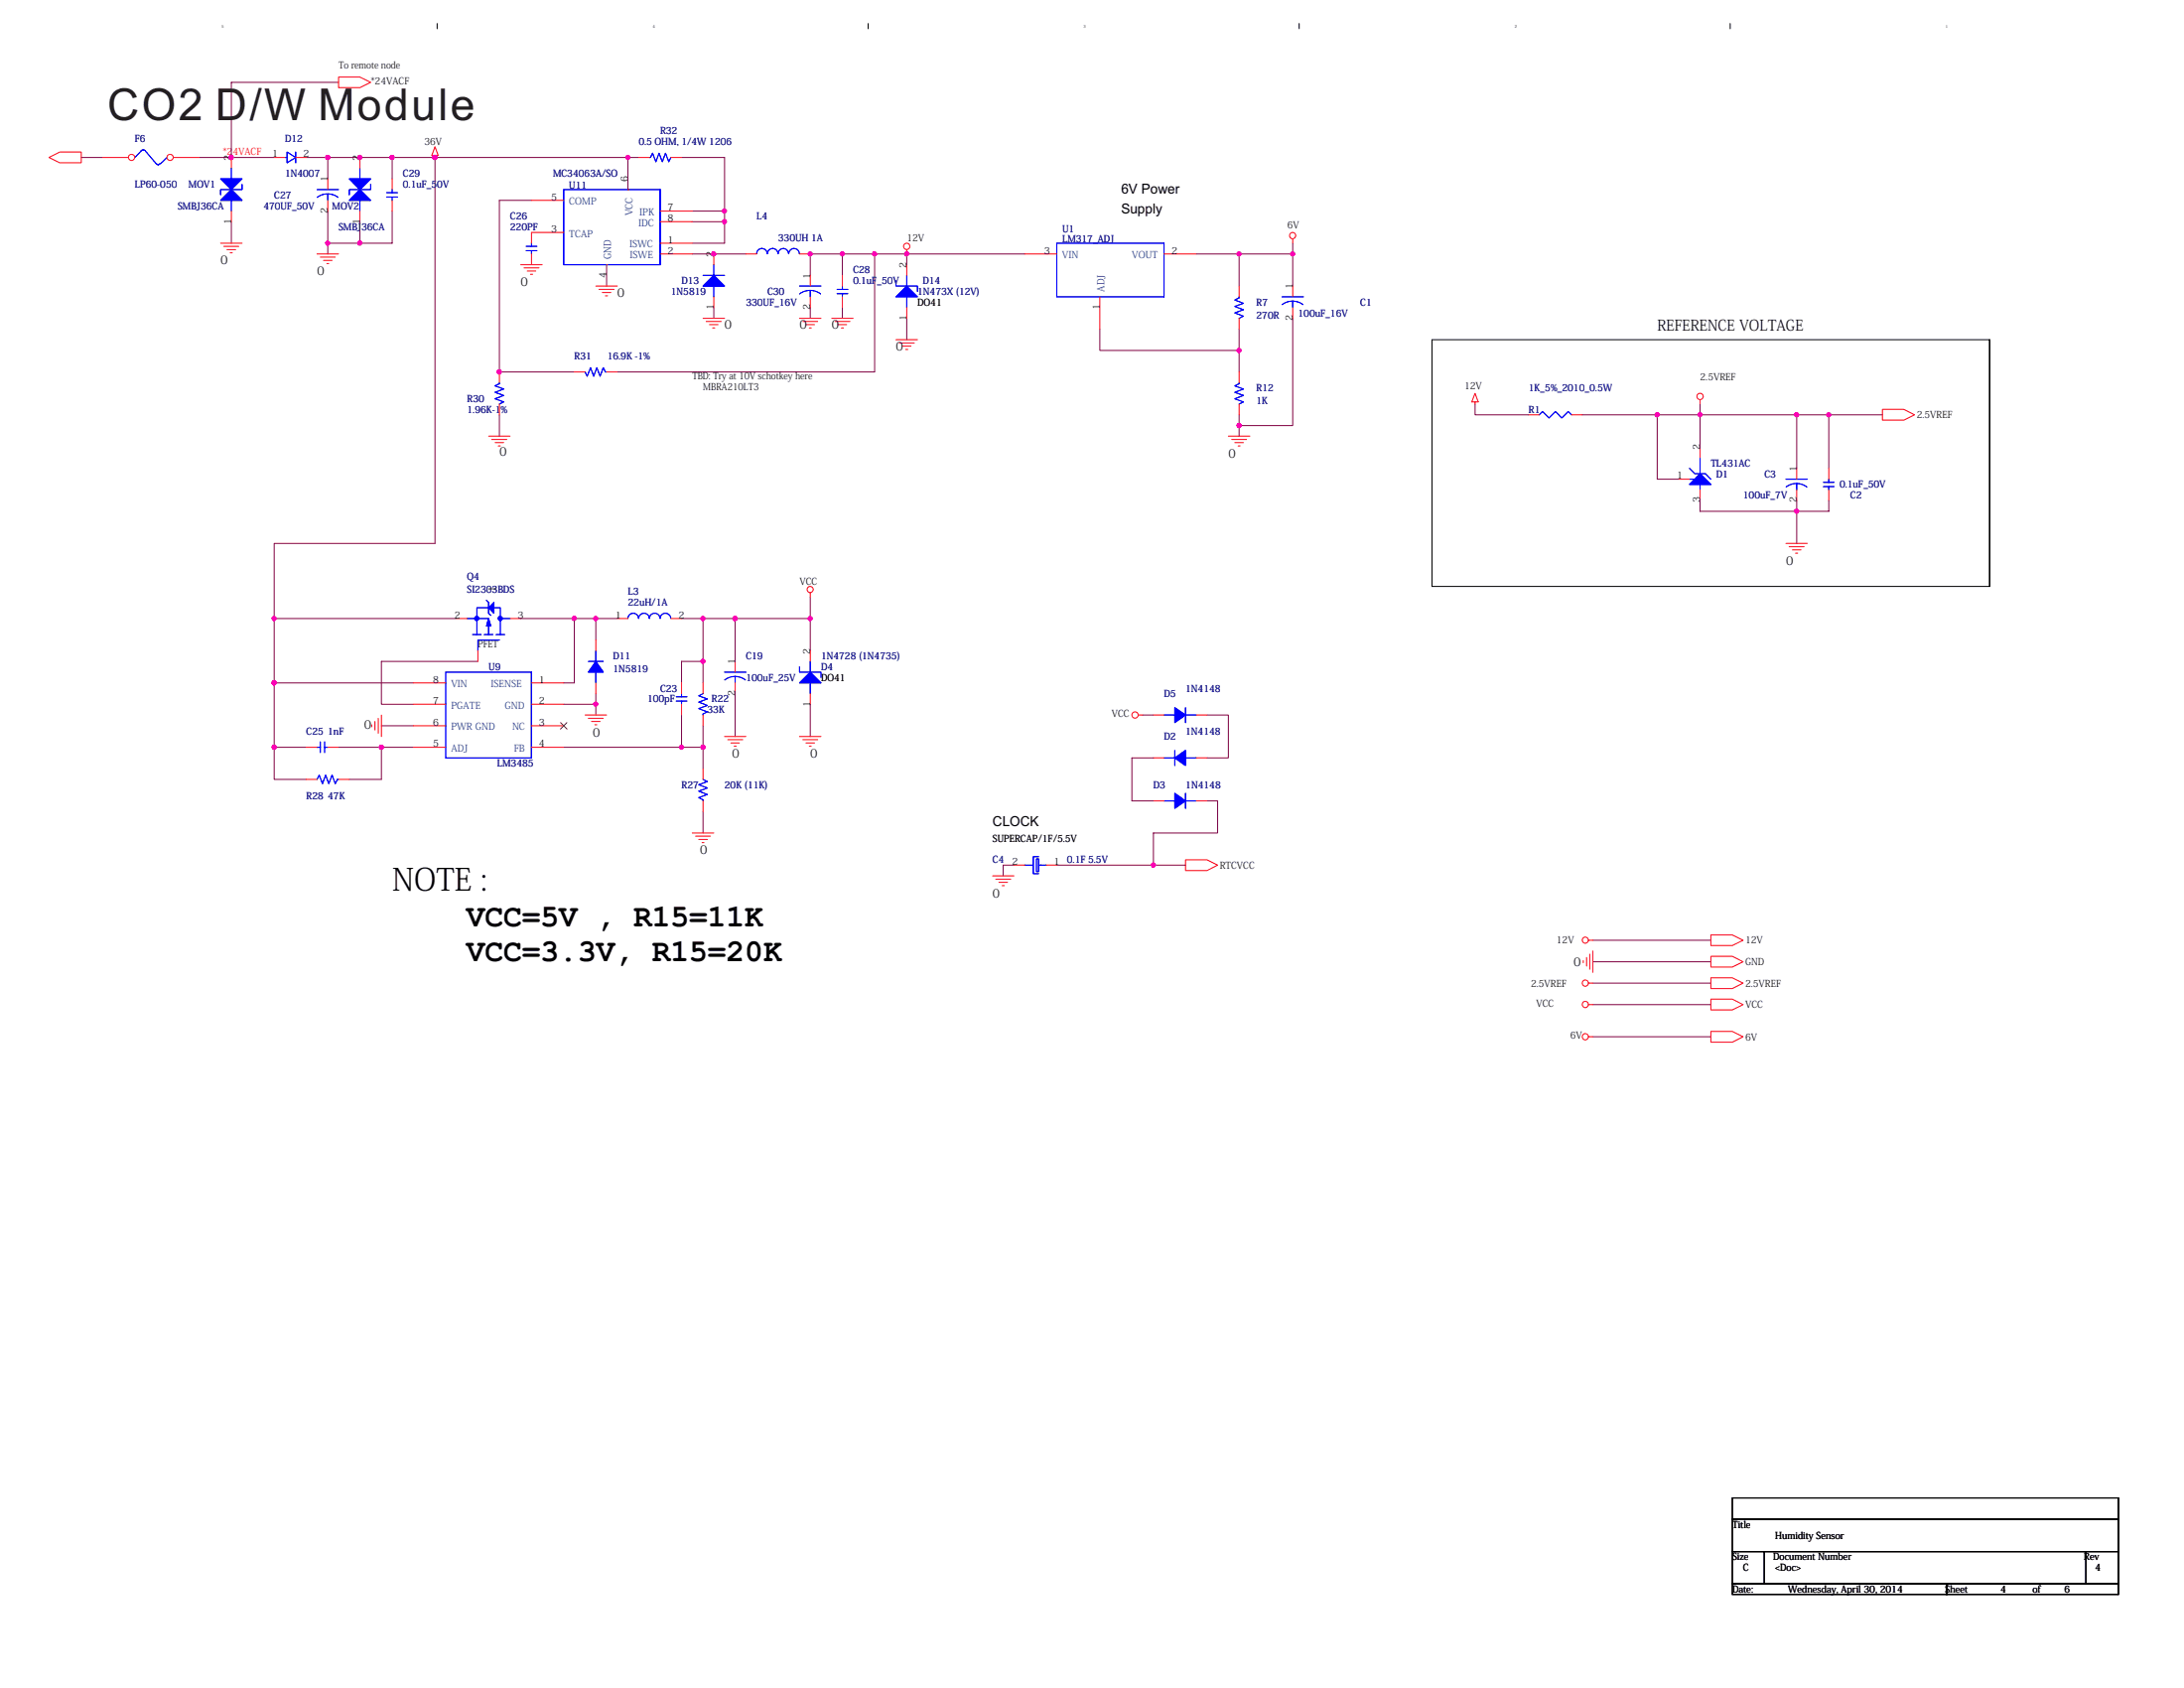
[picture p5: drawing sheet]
<svg xmlns="http://www.w3.org/2000/svg" width="279mm" height="216mm" viewBox="0 0 279 216" stroke-linecap="round" stroke-linejoin="round" font-family="sans-serif">
<path d="M55.9 3v.7" fill="none" stroke="#000" stroke-width=".13"/>
<path d="M83.5 3.1h.3v.5h-.3z" fill="#fff"/>
<path d="M111.1 3v.7" fill="none" stroke="#000" stroke-width=".13"/>
<path d="M138.6 3.1h.3v.5h-.3z" fill="#fff"/>
<path d="M166.2 3v.7" fill="none" stroke="#000" stroke-width=".13"/>
<path d="M193.8 3.1h.2v.5h-.2z" fill="#fff"/>
<path d="M221.3 3v.7" fill="none" stroke="#000" stroke-width=".13"/>
<path d="M248.9 3.1h.3v.5h-.3z" fill="#fff"/>
<g fill="none" stroke="#800040" stroke-width=".13">
<path d="M43.3 10.5h-13.7v9.6M10.4 20.1h2.7M25.5 20.1h9.6M29.6 28.4v2.7M39.2 20.1h42.5M41.9 20.1v2.8M41.9 27v5.5M46 20.1v2.8M46 28.4v2.7M50.2 20.1v2.8M50.2 27v4.1h-8.3M55.7 20.1v49.4h-20.6v9.6"/>
<path d="M68 25.6h-4.1v22h9.6M77.6 33.9v2.7M80.3 20.1v4.1M87.2 20.1h5.5v11h-4.1M88.6 32.5h6.8M88.6 27h4.1M88.6 28.4h4.1M91.3 39.3v1.4M103.7 39.3v1.4M107.8 32.5v2.7M107.8 39.3v1.4M111.9 32.5v15.1h-32.9"/>
<path d="M116 32.5v1.4M131.1 32.5h-27.4v2.7M153 32.5h5.5v4.1M158.5 32.5h6.9M165.4 31.1v5.5M63.9 53.1v2.7M116 40.7v2.7M140.7 42.1v2.7h17.8M158.5 42.1v5.5M158.5 53.1v1.3M165.4 40.7v13.7h-6.9v1.4M188.7 51.7v1.4h6.9"/>
<path d="M202.4 53.1h38.4M212 53.1v8.2h2.8M217.5 51.7v5.5M229.9 53.1v6.8M234 53.1v6.8M35.1 79.1h23.3M35.1 79.1v8.2M66.6 79.1h12.4M73.5 79.1v8.2h-1.4M76.2 79.1v2.8M87.2 79.1h16.5M89.9 79.1v8.2"/>
<path d="M94 79.1v5.5M103.7 76.4v6.8M217.5 64v1.4h16.5v-1.4M229.9 64v5.5M35.1 95.6v4.1h4.1M35.1 87.3v8.3h4.1M35.1 87.3h17.8M43.3 95.6h9.6M48.8 95.6v4.1h-4.1M48.8 92.8h4.1M61.1 84.6h-12.3v5.5h4.1M72.1 95.6h17.8"/>
<path d="M72.1 90.1h4.1M76.2 88.7v2.8M87.2 91.5v4.1M89.9 92.8v5.5M89.9 84.6h-2.7v2.7M94 88.7v5.5M103.7 90.1v4.1M146.2 91.5h1.4M147.6 96.9h-2.8v5.5h2.8M154.4 91.5h2.7v5.4h-2.7M89.9 103.8v2.7M129.7 110.7h-1.4v1.3"/>
<path d="M135.2 110.7h16.5M154.4 102.4h1.4v4.1h-8.2v4.2M203.8 123h15.1M203.8 120.3h15.1M203.8 125.7h15.1M203.8 128.5h15.1M203.8 132.6h15.1"/>
</g>
<g fill="#f0f" stroke="#f0f" stroke-width=".13">
<circle cx="63.9" cy="47.6" r=".27"/>
<circle cx="107.7" cy="32.5" r=".27"/>
<circle cx="92.7" cy="28.3" r=".27"/>
<circle cx="91.3" cy="32.5" r=".27"/>
<circle cx="29.6" cy="20.1" r=".27"/>
<circle cx="46" cy="31.1" r=".27"/>
<circle cx="41.9" cy="31.1" r=".27"/>
<circle cx="46" cy="20.1" r=".27"/>
<circle cx="41.9" cy="20.1" r=".27"/>
<circle cx="55.6" cy="20.1" r=".27"/>
<circle cx="50.2" cy="20.1" r=".27"/>
<circle cx="80.3" cy="20.1" r=".27"/>
<circle cx="92.7" cy="27" r=".27"/>
<circle cx="103.6" cy="32.5" r=".27"/>
<circle cx="116" cy="32.5" r=".27"/>
<circle cx="111.9" cy="32.5" r=".27"/>
<circle cx="73.5" cy="79.1" r=".27"/>
<circle cx="76.2" cy="79.1" r=".27"/>
<circle cx="48.8" cy="95.6" r=".27"/>
<circle cx="89.9" cy="84.6" r=".27"/>
<circle cx="89.9" cy="95.6" r=".27"/>
<circle cx="87.2" cy="95.6" r=".27"/>
<circle cx="35.1" cy="95.6" r=".27"/>
<circle cx="35.1" cy="87.3" r=".27"/>
<circle cx="94" cy="79.1" r=".27"/>
<circle cx="103.6" cy="79.1" r=".27"/>
<circle cx="76.2" cy="90.1" r=".27"/>
<circle cx="89.9" cy="79.1" r=".27"/>
<circle cx="147.5" cy="110.6" r=".27"/>
<circle cx="35.1" cy="79.1" r=".27"/>
<circle cx="158.5" cy="54.4" r=".27"/>
<circle cx="158.5" cy="32.5" r=".27"/>
<circle cx="158.5" cy="44.8" r=".27"/>
<circle cx="165.4" cy="32.5" r=".27"/>
<circle cx="229.8" cy="53" r=".27"/>
<circle cx="217.5" cy="53" r=".27"/>
<circle cx="233.9" cy="53" r=".27"/>
<circle cx="229.8" cy="65.4" r=".27"/>
<circle cx="212" cy="53" r=".27"/>
</g>
<g fill="none" stroke="#f00" stroke-width=".13">
<path d="M43.3 9.9h2.7l1.4 .6-1.4 .7h-2.7zM55.7 18.8l.4 1.1h-.9zM55.7 19.9v.2M6.3 20.1l1.3-.7h2.8v1.4h-2.8zM28.2 31.1h2.8M28.6 31.5h1.9M29 31.9h1.1M29.4 32.3h.3M35.1 20.1h1.4M37.8 20.1h1.4M40.6 32.5h2.7M41 32.9h1.9"/>
<path d="M41.4 33.3h1.1M41.8 33.7h.3M41.9 22.9v1.3M41.9 25.6v1.4M46 20.1v1.4M46 27v1.4M66.6 33.9h2.8M67 34.3h2M67.4 34.7h1.1M67.9 35.1h.2M68 25.6h4.1M68 29.7h4.1"/>
<path d="M76.2 36.6h2.8M76.6 37h2M77.1 37.4h1.1M77.5 37.8h.2M77.6 33.9h.1M80.3 24.2h.1M84.5 31.1h4.1M84.5 32.5h4.1M84.5 27h4.1M84.5 28.4h4.1M103.7 35.2v1.4M103.7 38v1.3"/>
<path d="M107.8 35.2v1.4M107.8 38v1.3M116 31.9v.6M116 33.9v1.3M116 39.3v1.4M165.4 30.6v.5M62.5 55.8h2.8M62.9 56.2h1.9M63.3 56.6h1.1M63.7 57h.3M63.9 47.6v1.3M63.9 51.7v1.4"/>
<path d="M89.9 40.7h2.8M90.3 41.1h2M90.8 41.5h1.1M91.2 41.9h.2M102.3 40.7h2.7M102.7 41.1h1.9M103.1 41.5h1.1M103.5 41.9h.3M106.4 40.7h2.7M106.8 41.1h1.9M107.2 41.5h1.1M107.6 41.9h.3"/>
<path d="M114.6 43.4h2.8M115 43.9h2M115.4 44.3h1.1M115.9 44.7h.2M157.1 55.8h2.8M157.6 56.2h1.9M158 56.6h1.1M158.4 57h.2M158.5 47.6v1.3M158.5 51.7v1.4M188.7 50.3l.4 1.1h-.8zM188.7 51.4v.3"/>
<path d="M195.6 53.1h1.3M201 53.1h1.4M217.5 51.1v.6M217.5 57.2v1.3M234 59.9v1.4M240.8 52.4h2.8l1.3 .7-1.3 .6h-2.8zM79 79.1h1.3M85.8 79.1h1.4M103.7 75.8v.6M214.8 61.3h1.3M217.5 62.6v1.4M228.5 69.5h2.7"/>
<path d="M228.9 69.9h1.9M229.3 70.3h1.1M229.7 70.8h.3M234 62.6v1.4M47.6 92.7v.3M48 92.3v1.1M48.4 91.9v1.9M48.8 91.5v2.7M74.8 91.5h2.8M75.3 91.9h1.9M75.7 92.3h1.1M76.1 92.7h.3"/>
<path d="M76.2 81.9v1.3M76.2 87.3v1.4M89.9 98.3v1.4M92.7 94.2h2.7M93.1 94.6h1.9M93.5 95h1.1M93.9 95.4h.3M102.3 94.2h2.7M102.7 94.6h1.9M103.1 95h1.1M103.5 95.4h.3M145.6 91.5h.6"/>
<path d="M88.6 106.5h2.7M89 106.9h1.9M89.4 107.4h1.1M89.8 107.8h.3M89.9 102.4v1.4M127 112h2.7M127.4 112.5h1.9M127.8 112.9h1.1M128.2 113.3h.3M151.7 110h2.7l1.4 .7-1.4 .7h-2.7zM218.9 119.6h2.7l1.4 .7-1.4 .6h-2.7zM202.5 122.9v.2"/>
<path d="M203 122.5v1.1M203.2 120.3h.6M203.2 125.7h.6M203.2 128.5h.6M203.2 132.6h.6M203.4 122v2M203.8 121.6v2.8M218.9 122.3h2.7l1.4 .7-1.4 .7h-2.7zM218.9 125.1h2.7l1.4 .6-1.4 .7h-2.7zM218.9 127.8h2.7l1.4 .7-1.4 .7h-2.7zM218.9 131.9h2.7l1.4 .7-1.4 .7h-2.7z"/>
<circle cx="116" cy="31.5" r=".4"/>
<circle cx="165.4" cy="30.1" r=".4"/>
<circle cx="217.5" cy="50.7" r=".4"/>
<circle cx="103.6" cy="75.4" r=".39"/>
<circle cx="145.2" cy="91.5" r=".4"/>
<circle cx="202.8" cy="128.5" r=".4"/>
<circle cx="202.8" cy="132.6" r=".4"/>
<circle cx="202.8" cy="125.7" r=".4"/>
<circle cx="202.8" cy="120.2" r=".39"/>
</g>
<g fill="none" stroke="#000" stroke-width=".13">
<path d="M183.2 43.4h71.3v31.6h-71.3zM254.5 43.4v31.6M221.6 191.6h49.4v2.7h-49.4zM221.6 194.3h49.4v4.2h-49.4zM221.6 198.5h4.1v4.1h-4.1zM225.7 198.5v4.1zM225.7 198.5h41.2v4.1h-41.2zM266.9 198.5h4.1v4.1h-4.1zM266.9 198.5v4.1zM271 191.6v2.7zM271 194.3v4.2zM271 198.5v4.1z"/>
<path d="M221.6 202.6h27.5v1.3h-27.5zM249.1 202.6h21.9v1.3h-21.9zM249.1 202.6v1.3zM271 202.6v1.3"/>
</g>
<g fill="#00f" stroke="#00f" stroke-width=".13">
<path d="M116 36.6l1.4 1.4h-2.8z" fill-rule="evenodd"/>
<path d="M116 36.6l1.4 1.4h-2.8z" fill-rule="evenodd"/>
<path d="M76.2 84.6l1 1.4h-1.9z" fill-rule="evenodd"/>
<path d="M76.2 84.6l1 1.4h-1.9z" fill-rule="evenodd"/>
<path d="M217.5 60.6l1.4 1.4h-2.8z" fill-rule="evenodd"/>
<path d="M217.5 60.6l1.4 1.4h-2.8z" fill-rule="evenodd"/>
<path d="M46 24.2l1.4 1.4h-2.7z" fill-rule="evenodd"/>
<path d="M44.7 22.9h2.7l-1.4 1.3z" fill-rule="evenodd"/>
<path d="M46 24.2l1.4 1.4h-2.7z" fill-rule="evenodd"/>
<path d="M44.7 22.9h2.7l-1.4 1.3z" fill-rule="evenodd"/>
</g>
<g fill="none" stroke="#00f" stroke-width=".13">
<path d="M18.1 19.3l-.8 .8M18.6 19.3l-.3-.1-.3 .1M18.6 19.3l1.4 1.6M36.7 19.4l1.1 .7-1.1 .7zM37.8 19.4v1.4M20 20.9l.2 .2 .3-.2M21.4 20.1l-.9 .8M36.5 20.1h.2M40.6 24.2h2.7M40.6 25.2a2.22 2.22 0 0 1 2.6 0M41.9 24.8v.8M46 21.5v5.5"/>
<path d="M47.4 23.6v.6h-2.7v.7M72.1 24.2h12.4v9.7h-12.4zM84.5 24.2v9.7M102.3 36.6h2.7M102.3 37.6a2.22 2.22 0 0 1 2.7 0M103.7 37.1v.9M107.1 37h1.4M107.1 37.6h1.4M107.8 36.6v.4M107.8 37.6v.4M114.6 35.9v.7h2.8v.7M116 35.2v1.4"/>
<path d="M116 38v1.3M63.9 48.9v.2l-.6 .3 1.1 .4-1.1 .4 1.1 .4-1.1 .4 1.1 .4-.5 .3M158.5 48.9v.2l-.5 .3 1.1 .4-1.1 .4 1.1 .4-1.1 .4 1.1 .4-.6 .3M196.9 53.1l.4-.5 .9 .9 .8-.9 .8 .9 .8-.9 .4 .5M216.1 59.9l.7 .7h1.4l.7 .7M217.5 58.5v2.1M80.3 79.1a.68 .68 0 0 1 .7-.7 .68 .68 0 0 1 .7 .7 .69 .69 0 0 1 .7-.7 .69 .69 0 0 1 .7 .7M83.1 79.1a.68 .68 0 0 1 .7-.7 .68 .68 0 0 1 .6 .7M84.5 79.1a.68 .68 0 0 1 .6-.7 .68 .68 0 0 1 .7 .7M216.1 61.3h.7M217.5 62v.6M233.3 61.7h1.3"/>
<path d="M233.3 62.2h1.3M234 61.3v.4M234 62.2v.4M75.3 84.6h1.9M76.2 83.2v1.4M76.2 86v1.3M89.9 99.7l.6 .3-1.1 .4 1.1 .4-1.1 .4 1.1 .4-1.1 .4 .5 .3v.1"/>
</g>
<circle cx="16.8" cy="20.1" r=".4" fill="#fff" stroke="#f00" stroke-width=".13"/>
<path d="M13.1 20.1h3.3" fill="none" stroke="#f00" stroke-width=".13"/>
<circle cx="21.8" cy="20.1" r=".4" fill="#fff" stroke="#f00" stroke-width=".13"/>
<g fill="none" stroke="#f00" stroke-width=".13">
<path d="M22.2 20.1h3.3M29.6 20.1v1.4M29.6 27v1.4M50.2 22.9v1.3M50.2 25.6v1.4M68 29.7v1.4M68 32.5v1.4M81.7 20.1h1.4M85.8 20.1h1.4M91.3 32.5v1.4M91.3 38v1.3M95.4 32.5h1.4"/>
<path d="M102.3 32.5h1.4M131.1 32.5h4.1M140.7 38v4.1M148.9 32.5h4.1M158.5 36.6v1.4M165.4 36.6v1.4M165.4 39.3v1.4M73.5 47.6h1.3M77.6 47.6h1.4M158.5 40.7v1.4M229.9 59.9v1.4M58.4 79.1h1.4"/>
<path d="M65.3 79.1h1.3M229.9 62.6v1.4M39.2 95.6h1.4M39.2 99.7h1.4M41.9 95.6h1.4M43.3 99.7h1.4M52.9 87.3h4.1M52.9 90.1h4.1M52.9 92.8h4.1M52.9 95.6h4.1M61.1 83.2v1.4M68 87.3h4.1"/>
<path d="M68 90.1h4.1M68 92.8h4.1M68 95.6h4.1M87.2 87.3v1.4M87.2 90.1v1.4M89.9 87.3v1.4M89.9 91.5v1.3M94 84.6v1.4M94 87.3v1.4M103.7 83.2v1.4M103.7 88.7v1.4M147.6 91.5h1.3"/>
<path d="M147.6 96.9h1.3M153 91.5h1.4M153 96.9h1.4M129.7 110.7h1.4M133.8 110.7h1.4M147.6 102.4h1.3M153 102.4h1.4"/>
</g>
<g fill="#00f" stroke="#00f" stroke-width=".13">
<path d="M89.9 36.6l1.4-1.4 1.4 1.4z" fill-rule="evenodd"/>
<path d="M89.9 36.6l1.4-1.4 1.4 1.4z" fill-rule="evenodd"/>
<path d="M28.2 25.6l1.4-1.4 1.4 1.4z" fill-rule="evenodd"/>
<path d="M28.2 22.9h2.8l-1.4 1.3z" fill-rule="evenodd"/>
<path d="M28.2 25.6l1.4-1.4 1.4 1.4z" fill-rule="evenodd"/>
<path d="M28.2 22.9h2.8l-1.4 1.3z" fill-rule="evenodd"/>
<path d="M150.3 90.5l1.4 1-1.4 .9z" fill-rule="evenodd"/>
<path d="M150.3 90.5l1.4 1-1.4 .9z" fill-rule="evenodd"/>
<path d="M150.3 101.5l1.4 .9-1.4 1z" fill-rule="evenodd"/>
<path d="M150.3 101.5l1.4 .9-1.4 1z" fill-rule="evenodd"/>
<path d="M150.3 96.9l1.4-.9v1.9z" fill-rule="evenodd"/>
<path d="M150.3 96.9l1.4-.9v1.9z" fill-rule="evenodd"/>
<path d="M103.7 86l1.3 1.3h-2.7z" fill-rule="evenodd"/>
<path d="M103.7 86l1.3 1.3h-2.7z" fill-rule="evenodd"/>
<path d="M62.5 77.7l.7-.6v1.3z" fill-rule="evenodd"/>
<path d="M62.5 79.1l.3 1h-.6z" fill-rule="evenodd"/>
<path d="M62.5 77.7l.7-.6v1.3z" fill-rule="evenodd"/>
<path d="M62.5 79.1l.3 1h-.6z" fill-rule="evenodd"/>
<circle cx="61" cy="79.1" r=".27"/>
<circle cx="64" cy="79.1" r=".27"/>
</g>
<g fill="none" stroke="#00f" stroke-width=".13">
<path d="M29.6 21.5v5.5M31 23.6v.6h-2.8v.7M49.5 24.7h1.3M49.5 25.2h1.3M50.2 24.2v.5M50.2 25.2v.4M67.3 31.5h1.4M67.3 32.1h1.4M68 31.1v.4M68 32.1v.4M83.1 20.1h.1l.3-.5 .4 1.1 .4-1.1 .4 1.1 .4-1.1 .5 1.1 .2-.6M89.9 35.2h2.8"/>
<path d="M91.3 33.9v1.3M91.3 36.6v1.4M96.8 32.5a.68 .68 0 0 1 .7-.7 .68 .68 0 0 1 .7 .7M98.2 32.5a.68 .68 0 0 1 .7-.7 .68 .68 0 0 1 .6 .7 .68 .68 0 0 1 .7-.7 .68 .68 0 0 1 .7 .7M100.9 32.5a.68 .68 0 0 1 .7-.7 .68 .68 0 0 1 .7 .7M135.2 31.1h13.7v6.9h-13.7zM148.9 31.1v6.9M158.5 38v.1l-.5 .3 1.1 .4-1.1 .4 1.1 .4-1.1 .4 1.1 .4-.6 .3M164 38h2.8M164 39a2.22 2.22 0 0 1 2.7 0M165.4 38.5v.8M74.8 47.6l.3 .5 .4-1.1 .4 1.1 .5-1.1 .4 1.1 .4-1.1 .3 .6h.1"/>
<path d="M59.8 79.1h2.7v2.1M62.2 76.8l.3 .3v1.3l.3 .3M62.5 77.7h-1.5v3.5M63.2 77.7h.8v3.5M64 79.1h1.3M228.5 61.3h2.7M228.5 62.3a2.16 2.16 0 0 1 1.3-.5 2.14 2.14 0 0 1 1.3 .5M229.9 61.8v.8M40.6 99.7l.2-.6 .5 1.1 .4-1.1 .4 1.1 .4-1.1 .4 1.1 .3-.5h.1M40.6 95.6h.4M41 94.9v1.4M41.5 94.9v1.4"/>
<path d="M41.5 95.6h.4M57 86h11v10.9h-11zM60.5 81.2h1.1M62 81.2h1.1M63.5 81.2h1.1M63.9 81.9h-2.8v1.3M68 86v10.9M86.5 89.1h1.4M86.5 89.7h1.4M87.2 88.7v.4M87.2 89.7v.4M89.9 88.7l-.5 .3 1.1 .4-1.1 .4 1.1 .4-1.1 .4 1.1 .5-.6 .2v.2"/>
<path d="M92.7 86h2.7M92.7 87a2.14 2.14 0 0 1 1.3-.5 2.14 2.14 0 0 1 1.4 .5M94 86.5v.8M102.3 85.3v.7h2.7v.6M103.7 84.6v1.4M103.7 87.3v1.4M148.9 91.5h1.4M148.9 96.9h1.4M150.3 96v1.9M151.7 90.5v1.9M151.7 91.5h1.3M151.7 96.9h1.3"/>
<path d="M131.1 110.7h1.1M132.6 109.8h.3v1.7h-.3zM132.9 109.6h-.7v2.2h.7M132.9 110.7h.9M148.9 102.4h1.4M151.7 101.5v1.9M151.7 102.4h1.3"/>
</g>
<path d="M71.7 92.4l.8 .9M72.5 92.4l-.8 .9" fill="none" stroke="#804000" stroke-width=".13"/>
<g fill="#f0f" stroke="#f0f" stroke-width=".13">
<circle cx="63.9" cy="47.6" r=".27"/>
<circle cx="107.7" cy="32.5" r=".27"/>
<circle cx="92.7" cy="28.3" r=".27"/>
<circle cx="91.3" cy="32.5" r=".27"/>
<circle cx="29.6" cy="20.1" r=".27"/>
<circle cx="46" cy="31.1" r=".27"/>
<circle cx="41.9" cy="31.1" r=".27"/>
<circle cx="46" cy="20.1" r=".27"/>
<circle cx="41.9" cy="20.1" r=".27"/>
<circle cx="55.6" cy="20.1" r=".27"/>
<circle cx="50.2" cy="20.1" r=".27"/>
<circle cx="80.3" cy="20.1" r=".27"/>
<circle cx="92.7" cy="27" r=".27"/>
<circle cx="103.6" cy="32.5" r=".27"/>
<circle cx="116" cy="32.5" r=".27"/>
<circle cx="111.9" cy="32.5" r=".27"/>
<circle cx="73.5" cy="79.1" r=".27"/>
<circle cx="76.2" cy="79.1" r=".27"/>
<circle cx="48.8" cy="95.6" r=".27"/>
<circle cx="89.9" cy="84.6" r=".27"/>
<circle cx="89.9" cy="95.6" r=".27"/>
<circle cx="87.2" cy="95.6" r=".27"/>
<circle cx="35.1" cy="95.6" r=".27"/>
<circle cx="35.1" cy="87.3" r=".27"/>
<circle cx="94" cy="79.1" r=".27"/>
<circle cx="103.6" cy="79.1" r=".27"/>
<circle cx="76.2" cy="90.1" r=".27"/>
<circle cx="89.9" cy="79.1" r=".27"/>
<circle cx="147.5" cy="110.6" r=".27"/>
<circle cx="35.1" cy="79.1" r=".27"/>
<circle cx="158.5" cy="54.4" r=".27"/>
<circle cx="158.5" cy="32.5" r=".27"/>
<circle cx="158.5" cy="44.8" r=".27"/>
<circle cx="165.4" cy="32.5" r=".27"/>
<circle cx="229.8" cy="53" r=".27"/>
<circle cx="217.5" cy="53" r=".27"/>
<circle cx="233.9" cy="53" r=".27"/>
<circle cx="229.8" cy="65.4" r=".27"/>
<circle cx="212" cy="53" r=".27"/>
</g>
<text font-size="5.6" fill="#231f20" x="13.7" y="15.4">CO2 D/W Module</text>
<g font-size="4">
<text x="50.2" y="114">NOTE :</text>
<text x="59.7" y="118.4">VCC=5V , R15=11K</text>
<text x="59.7" y="122.9">VCC=3.3V, R15=20K</text>
</g>
<text font-size="1.9" x="212" y="42.3">REFERENCE VOLTAGE</text>
<g font-size="1.8">
<text x="143.4" y="24.8">6V Power</text>
<text x="143.4" y="27.3">Supply</text>
<text x="127" y="105.7">CLOCK</text>
</g>
<g font-size="1.5">
<text x="28.2" y="33.8">0</text>
<text x="40.6" y="35.2">0</text>
<text x="66.6" y="36.6">0</text>
<text x="79" y="37.9">0</text>
<text x="92.7" y="42.1">0</text>
<text x="102.3" y="42.1">0</text>
<text x="106.4" y="42.1">0</text>
<text x="114.6" y="44.8">0</text>
<text x="63.9" y="58.2">0</text>
<text x="157.1" y="58.5">0</text>
<text x="228.5" y="72.2">0</text>
<text x="46.6" y="93.2">0</text>
<text x="75.8" y="94.2">0</text>
<text x="93.6" y="96.9">0</text>
<text x="103.7" y="96.9">0</text>
<text x="89.5" y="109.3">0</text>
<text x="127" y="114.8">0</text>
<text x="201.3" y="123.5">0</text>
</g>
<g font-size="1.2">
<text x="43.3" y="8.8">To remote node</text>
<text x="47.4" y="10.8">*24VACF</text>
<text x="29.6" y="20.5" transform="rotate(-90 29.6 20.5)">2</text>
<text x="34.8" y="20.1">1</text>
<text x="38.8" y="20.1">2</text>
<text x="41.9" y="23.3" transform="rotate(-90 41.9 23.3)">1</text>
<text x="46" y="20.5" transform="rotate(-90 46 20.5)">2</text>
<text x="54.3" y="18.5">36V</text>
<text x="80.3" y="23.3" transform="rotate(-90 80.3 23.3)">6</text>
<text x="29.6" y="28.7" transform="rotate(-90 29.6 28.7)">1</text>
<text x="41.9" y="27.3" transform="rotate(-90 41.9 27.3)">2</text>
<text x="46" y="28.7" transform="rotate(-90 46 28.7)">1</text>
<text x="70.5" y="25.6">5</text>
<text x="70.5" y="29.7">3</text>
<text x="85.4" y="27">7</text>
<text x="85.4" y="28.3">8</text>
<text x="164.7" y="29.2">6V</text>
<text x="77.6" y="35.5" transform="rotate(-90 77.6 35.5)">4</text>
<text x="85.4" y="32.5">2</text>
<text x="85.4" y="31.1">1</text>
<text x="91.3" y="32.9" transform="rotate(-90 91.3 32.9)">2</text>
<text x="103.6" y="35.6" transform="rotate(-90 103.6 35.6)">1</text>
<text x="116" y="34.3" transform="rotate(-90 116 34.3)">2</text>
<text x="116" y="30.9">12V</text>
<text x="133.6" y="32.5">3</text>
<text x="149.9" y="32.5">2</text>
<text x="91.3" y="39.6" transform="rotate(-90 91.3 39.6)">1</text>
<text x="103.6" y="39.6" transform="rotate(-90 103.6 39.6)">2</text>
<text x="116" y="41" transform="rotate(-90 116 41)">1</text>
<text x="117.4" y="39.1">DO41</text>
<text x="140.7" y="39.6" transform="rotate(-90 140.7 39.6)">1</text>
<text x="165.4" y="41" transform="rotate(-90 165.4 41)">2</text>
<text x="165.4" y="37" transform="rotate(-90 165.4 37)">1</text>
<text x="88.6" y="48.5">TBD: Try at 10V schotkey here</text>
<text x="89.9" y="49.9">MBRA210LT3</text>
<text x="187.3" y="49.8">12V</text>
<text x="217.5" y="48.7">2.5VREF</text>
<text x="245.2" y="53.5">2.5VREF</text>
<text x="217.5" y="57.6" transform="rotate(-90 217.5 57.6)">2</text>
<text x="214.5" y="61.3">1</text>
<text x="217.5" y="64.3" transform="rotate(-90 217.5 64.3)">3</text>
<text x="229.8" y="64.3" transform="rotate(-90 229.8 64.3)">2</text>
<text x="229.8" y="60.3" transform="rotate(-90 229.8 60.3)">1</text>
<text x="63.4" y="75.7" transform="rotate(-90 63.4 75.7)">1</text>
<text x="102.3" y="74.8">VCC</text>
<text x="58.1" y="79.1">2</text>
<text x="61.1" y="82.8">PFET</text>
<text x="66.2" y="79.1">3</text>
<text x="78.7" y="79.1">1</text>
<text x="86.8" y="79.1">2</text>
<text x="103.6" y="83.6" transform="rotate(-90 103.6 83.6)">2</text>
<text x="55.4" y="87.3">8</text>
<text x="68.9" y="87.3">1</text>
<text x="94" y="89" transform="rotate(-90 94 89)">2</text>
<text x="94" y="85" transform="rotate(-90 94 85)">1</text>
<text x="105" y="87.1">DO41</text>
<text x="55.4" y="95.6">5</text>
<text x="55.4" y="92.8">6</text>
<text x="55.4" y="90.1">7</text>
<text x="68.9" y="90.1">2</text>
<text x="68.9" y="95.6">4</text>
<text x="68.9" y="92.8">3</text>
<text x="103.6" y="90.4" transform="rotate(-90 103.6 90.4)">1</text>
<text x="142.2" y="91.8">VCC</text>
<text x="127" y="107.7">SUPERCAP/1F/5.5V</text>
<text x="129.5" y="110.6">2</text>
<text x="134.8" y="110.6">1</text>
<text x="156" y="111.1">RTCVCC</text>
<text x="199.1" y="120.7">12V</text>
<text x="223.3" y="123.4">GND</text>
<text x="223.3" y="120.7">12V</text>
<text x="195.8" y="126.2">2.5VREF</text>
<text x="196.5" y="128.8">VCC</text>
<text x="223.3" y="126.2">2.5VREF</text>
<text x="223.3" y="128.9">VCC</text>
<text x="200.9" y="132.9">6V</text>
<text x="223.3" y="133">6V</text>
<text x="221.6" y="195.4">Title</text>
<text x="227.1" y="196.8">Humidity Sensor</text>
<text x="221.6" y="199.6">Size</text>
<text x="221.6" y="203.7">Date:</text>
<text x="223" y="200.9">C</text>
<text x="226.8" y="199.6">Document Number</text>
<text x="227.1" y="200.9">&lt;Doc&gt;</text>
<text x="228.8" y="203.7">Wednesday, April 30, 2014</text>
<text x="248.9" y="203.7">Sheet</text>
<text x="255.9" y="203.7">4</text>
<text x="260" y="203.7">of</text>
<text x="264.1" y="203.7">6</text>
<text x="266.6" y="199.6">Rev</text>
<text x="268" y="200.9">4</text>
</g>
<g font-size="1.2" fill="#000080">
<text x="84.5" y="17.1">R32</text>
<text x="17.3" y="18.1">F6</text>
<text x="17.3" y="24">LP60-050</text>
<text x="24.1" y="24">MOV1</text>
<text x="36.5" y="18.1">D12</text>
<text x="36.5" y="22.6">1N4007</text>
<text x="51.5" y="22.6">C29</text>
<text x="51.5" y="24">0.1uF_50V</text>
<text x="70.7" y="22.6">MC34063A/SO</text>
<text x="81.7" y="18.5">0.5 OHM, 1/4W 1206</text>
<text x="22.7" y="26.7">SMBJ36CA</text>
<text x="33.7" y="26.7">470UF_50V</text>
<text x="35.1" y="25.4">C27</text>
<text x="42.5" y="26.7">MOV2</text>
<text x="43.3" y="29.5">SMBJ36CA</text>
<text x="65.3" y="28.1">C26</text>
<text x="65.3" y="29.5">220PF</text>
<text x="72.8" y="24.1">U11</text>
<text x="96.8" y="28.1">L4</text>
<text x="135.9" y="29.8">U1</text>
<text x="99.6" y="30.9">330UH 1A</text>
<text x="109.1" y="35">C28</text>
<text x="135.9" y="31">LM317_ADJ</text>
<text x="85.8" y="37.7">1N5819</text>
<text x="87.2" y="36.3">D13</text>
<text x="95.4" y="39.1">330UF_16V</text>
<text x="98.2" y="37.7">C30</text>
<text x="109.1" y="36.3">0.1uF_50V</text>
<text x="117.4" y="37.7">1N473X (12V)</text>
<text x="118.1" y="36.3">D14</text>
<text x="160.7" y="39.1">R7</text>
<text x="160.7" y="40.7">270R</text>
<text x="166.1" y="40.5">100uF_16V</text>
<text x="174" y="39.1">C1</text>
<text x="73.5" y="45.9">R31</text>
<text x="77.7" y="45.9">16.9K -1%</text>
<text x="59.8" y="51.4">R30</text>
<text x="59.8" y="52.8">1.96K-1%</text>
<text x="160.7" y="50.1">R12</text>
<text x="160.7" y="51.7">1K</text>
<text x="195.6" y="52.8">R1</text>
<text x="195.6" y="50.1">1K_5%_2010_0.5W</text>
<text x="218.9" y="59.7">TL431AC</text>
<text x="219.6" y="61">D1</text>
<text x="223" y="63.8">100uF_7V</text>
<text x="225.7" y="61">C3</text>
<text x="235.3" y="62.4">0.1uF_50V</text>
<text x="236.7" y="63.8">C2</text>
<text x="59.8" y="74.2">Q4</text>
<text x="59.8" y="75.9">SI2303BDS</text>
<text x="80.3" y="76.1">L3</text>
<text x="80.3" y="77.5">22uH/1A</text>
<text x="62.5" y="85.7">U9</text>
<text x="78.4" y="84.3">D11</text>
<text x="78.4" y="86">1N5819</text>
<text x="82.8" y="89.8">100pF</text>
<text x="84.5" y="88.5">C23</text>
<text x="91" y="89.8">R22</text>
<text x="95.4" y="84.3">C19</text>
<text x="95.4" y="87.1">100uF_25V</text>
<text x="105" y="85.7">D4</text>
<text x="105" y="84.3">1N4728 (1N4735)</text>
<text x="148.9" y="89.1">D5</text>
<text x="151.7" y="88.5">1N4148</text>
<text x="39.2" y="94">C25</text>
<text x="41.9" y="94">1nF</text>
<text x="90.5" y="91.2">33K</text>
<text x="148.9" y="94.6">D2</text>
<text x="151.7" y="94">1N4148</text>
<text x="63.6" y="98.1">LM3485</text>
<text x="87.2" y="100.8">R27</text>
<text x="92.7" y="100.8">20K (11K)</text>
<text x="147.6" y="100.8">D3</text>
<text x="151.7" y="100.8">1N4148</text>
<text x="39.2" y="102.2">R28</text>
<text x="41.9" y="102.2">47K</text>
<text x="127" y="110.4">C4</text>
<text x="136.5" y="110.4">0.1F 5.5V</text>
</g>
<text font-size="1.2" fill="#f00" x="28.5" y="19.9">*24VACF</text>
<g font-size="1.2" fill="#004080">
<text x="72.8" y="26.2">COMP</text>
<text x="80.9" y="27.6" transform="rotate(-90 80.9 27.6)">VCC</text>
<text x="81.7" y="28.9">IDC</text>
<text x="81.8" y="27.6">IPK</text>
<text x="72.8" y="30.3">TCAP</text>
<text x="78.2" y="33.2" transform="rotate(-90 78.2 33.2)">GND</text>
<text x="80.5" y="31.7">ISWC</text>
<text x="80.6" y="33.1">ISWE</text>
<text x="135.9" y="33.1">VIN</text>
<text x="144.8" y="33.1">VOUT</text>
<text x="141.3" y="37.3" transform="rotate(-90 141.3 37.3)">ADJ</text>
<text x="57.7" y="87.9">VIN</text>
<text x="62.8" y="87.9">ISENSE</text>
<text x="57.7" y="93.4">PWR GND</text>
<text x="57.7" y="90.6">PGATE</text>
<text x="64.6" y="90.6">GND</text>
<text x="65.5" y="93.4">NC</text>
<text x="57.7" y="96.2">ADJ</text>
<text x="65.7" y="96.2">FB</text>
</g>
<g font-size=".5">
<text x="28.3" y="3.5">5</text>
<text x="83.5" y="3.5">4</text>
<text x="138.6" y="3.5">3</text>
<text x="193.8" y="3.5">2</text>
<text x="248.9" y="3.5">1</text>
</g>
</svg>
